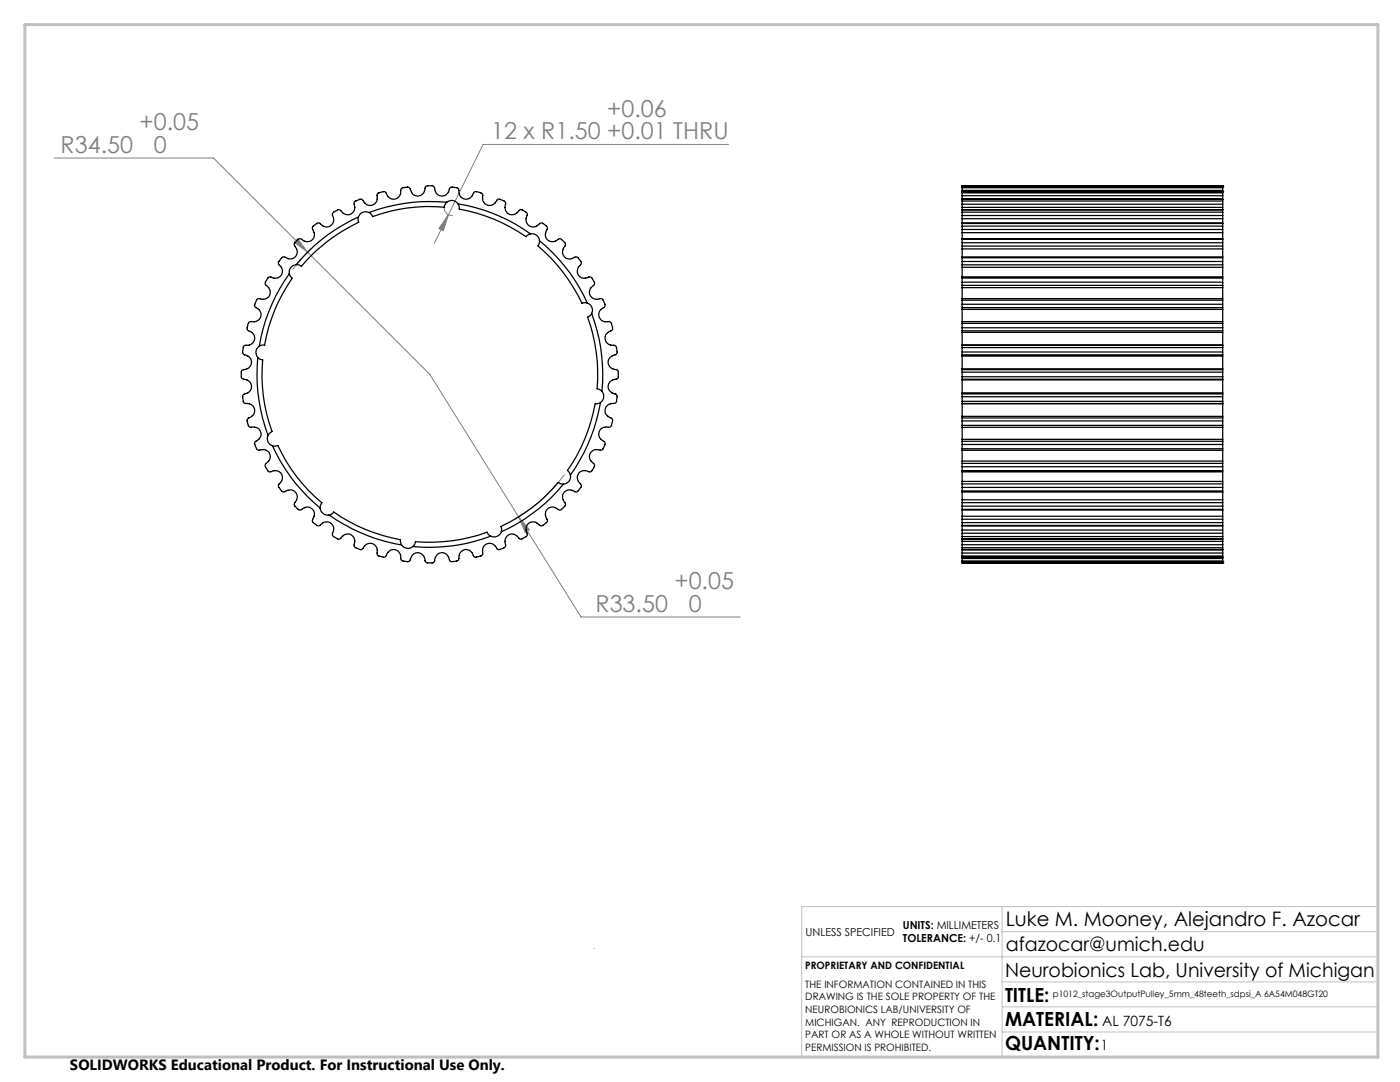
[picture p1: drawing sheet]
<svg xmlns="http://www.w3.org/2000/svg" width="279mm" height="216mm" viewBox="0 0 279 216" stroke-linecap="round" stroke-linejoin="round" font-family="sans-serif">
<path d="M10.8 31.5h31.8l18.8 18.8M145.4 28.8h-49l-6.9 14M58.7 48.3l.7-.7 2 2.7zM61.4 50.3l24.4 24.4 30.2 48.4h31.7M62.1 49.6l-2.4 2.6-1.4 1.6M88.7 41.1a1.49 1.49 0 0 0 1.6 1.9M89.5 42.8l-2.8 5.7M89.5 42.8l-1 3.2-.9-.4zM112.7 94.7a33.3 33.3 0 0 1-10.1 8.9M103.5 103.2l2.2 2.5-.9 .5z" fill="none" stroke="#808080" stroke-width=".2"/>
<path d="M118.6 189.2v.1M160 190.9h115M200 185.9h75M200 180.9v30M200 195.9h75M275 180.9h-115v30M200 205.9h75M200 200.9h75" fill="none" stroke="#c0c0c0" stroke-width=".2"/>
<path d="M5 4.9h270v206h-270z" fill="none" stroke="#c0c0c0" stroke-width=".6"/>
<path d="M59.4 47.6l-.7 .7 2.7 2zM89.5 42.8l-1.9 2.8 .9 .4zM103.5 103.2l1.3 3 .9-.5z" fill="#808080"/>
<g fill="none" stroke="#000" stroke-width=".25">
<path d="M192 39.8v.3M192 39.7v.1M192 38.5v.6M192 39.1v.6M192 38.2v.3M192 38.2h.1M192 38v.2M192 37.5v.5M192 37.3v.2M192 37.3h.1M192 37.1v.2M192 37.1h.1"/>
<path d="M192 39.7h52M192 38.2h52M192 37.3h52M192 37.1h52M192 39.8h52M192 38.5h52M192 39.1h52M192 38h52M192 37.5h52M244 39.8v.3M244 39.7v.1M244 38.5v.6"/>
<path d="M244 39.1v.6M244 38.2v.3M244 38.2h.1M244 38v.2M244 37.5v.5M244 37.3v.2M244 37.3h.1M244 37.1v.2M244 37.1h.1M57.7 54.6a34.5 34.5 0 0 0-5.9 14.5M57.7 54.6l.6 .9a32.7 32.7 0 0 0-5.5 13.4h-.6l-.4 .2M59.1 52.8a1.52 1.52 0 0 0-1.4 1.8"/>
<path d="M59.2 48.1a.81 .81 0 0 1 1.4-.1 1.48 1.48 0 0 0 1.9-.4 1.48 1.48 0 0 0-.1-1.9 1.4 1.4 0 0 1 1.2-1.2l.3 .1a1.5 1.5 0 0 0 2.2 .4 1.5 1.5 0 0 0 .2-2.2 1.58 1.58 0 0 1 1.6-.9 1.52 1.52 0 0 0 2.1 .8 1.52 1.52 0 0 0 .7-2.1l.2-.5a1.35 1.35 0 0 1 1.5-.2 1.53 1.53 0 0 0 2 1 1.53 1.53 0 0 0 .8-2 1.5 1.5 0 0 1 1.8-.5 1.54 1.54 0 0 0 1.9 1.3 1.54 1.54 0 0 0 1.1-1.9 1.59 1.59 0 0 1 1.8-.2l.1 .3a1.51 1.51 0 0 0 1.8 1.2 1.51 1.51 0 0 0 1.2-1.7 1.57 1.57 0 0 1 1.8 0v.1a1.48 1.48 0 0 0 1.5 1.6 1.48 1.48 0 0 0 1.5-1.5 1.45 1.45 0 0 1 1.6-.1l.3 .5a1.49 1.49 0 0 0 1.2 1.7 1.49 1.49 0 0 0 1.7-1.2 1.14 1.14 0 0 1 1.5 0 1.05 1.05 0 0 1 .3 1.2 1.47 1.47 0 0 0 1.3 1.3 1.47 1.47 0 0 0 1.5-1l.5-.3a2.12 2.12 0 0 1 1.3 .8 1.54 1.54 0 0 0 .7 2.2 1.54 1.54 0 0 0 2.1-.8l.3-.1a1.64 1.64 0 0 1 1.2 1 1.71 1.71 0 0 0 .9 2.5 2.22 2.22 0 0 0 1.6-.7l.2-.1a1.75 1.75 0 0 1 1.4 1.1l-.2 .3a1.51 1.51 0 0 0 .4 2.1 1.51 1.51 0 0 0 2-.3h.4a1.67 1.67 0 0 1 .9 1.2l-.1 .2a1.49 1.49 0 0 0-.1 2.1 1.49 1.49 0 0 0 2.2 .1 1.15 1.15 0 0 1 1.1 .9 1.11 1.11 0 0 1-.5 1.1 1.46 1.46 0 0 0 .3 1.8 1.46 1.46 0 0 0 1.8 .2 1.12 1.12 0 0 1 1.1 1 1.11 1.11 0 0 1-.6 1.1 1.45 1.45 0 0 0 0 1.8 1.45 1.45 0 0 0 1.8 .4 1.18 1.18 0 0 1 .9 1.1 1.09 1.09 0 0 1-.8 1 1.51 1.51 0 0 0-.1 1.9 1.51 1.51 0 0 0 1.7 .6 1.05 1.05 0 0 1 .7 1.1 .91 .91 0 0 1-.8 1 1.46 1.46 0 0 0-.5 1.8 1.46 1.46 0 0 0 1.7 .8 1.52 1.52 0 0 1 .6 1.5l-.3 .3a1.5 1.5 0 0 0-1.5 1.5 1.5 1.5 0 0 0 1.4 1.5l.1 .1a.82 .82 0 0 1 .5 1.1 .82 .82 0 0 1-1 .9 1.48 1.48 0 0 0-.9 1.6 1.48 1.48 0 0 0 1.3 1.2 1.36 1.36 0 0 1 .2 1.7l-.5 .2a1.49 1.49 0 0 0-1.7 1.2 1.49 1.49 0 0 0 1.2 1.7 1.38 1.38 0 0 1-.1 1.7l-.5 .2a1.47 1.47 0 0 0-1.8 .9 1.47 1.47 0 0 0 1 1.9 1.49 1.49 0 0 1-.5 1.7l-.2 .1a1.52 1.52 0 0 0-2.1 .5 1.52 1.52 0 0 0 .7 2.1 1.44 1.44 0 0 1-.4 1.5l-.2 .2-.5-.1a1.47 1.47 0 0 0-2 .5 1.47 1.47 0 0 0 .5 2 1.48 1.48 0 0 1-.7 1.5h-.5a1.49 1.49 0 0 0-2.1 .2 1.49 1.49 0 0 0 .2 2.1 1.37 1.37 0 0 1-.9 1.3h-.5a1.51 1.51 0 0 0-2.2-.1 1.51 1.51 0 0 0 .1 2.2 1.67 1.67 0 0 1-1.4 1.1l-.3-.2a1.49 1.49 0 0 0-2.1-.3 1.49 1.49 0 0 0-.3 2.1 1.51 1.51 0 0 1-1.2 1.1h-.2l-.4-.4a1.49 1.49 0 0 0-2-.4 1.49 1.49 0 0 0-.5 2.1 1.71 1.71 0 0 1-1.6 .7 1.9 1.9 0 0 0-2.2-1.1 1.99 1.99 0 0 0-.8 2.1l-.2 .2a1.7 1.7 0 0 1-1.5 .2l-.1-.2a1.49 1.49 0 0 0-1.8-1.1 1.49 1.49 0 0 0-1.1 1.8 1.34 1.34 0 0 1-1.5 .5l-.4-.1a1.52 1.52 0 0 0-1.5-1.6 1.52 1.52 0 0 0-1.5 1.7 1.47 1.47 0 0 1-1.5 .3l-.3-.3a1.53 1.53 0 0 0-1.4-1.7 1.53 1.53 0 0 0-1.7 1.5 1.1 1.1 0 0 1-1.4 .1 .99 .99 0 0 1-.5-1.1 1.48 1.48 0 0 0-1.4-1.1 1.48 1.48 0 0 0-1.4 1.1l-.1 .2a1.65 1.65 0 0 1-1.8-.4v-.3a1.49 1.49 0 0 0-.9-1.8 1.49 1.49 0 0 0-1.9 1 1.52 1.52 0 0 1-1.7-.5v-.3a1.49 1.49 0 0 0-.7-2 1.49 1.49 0 0 0-2 .8l-.5 .1a1.29 1.29 0 0 1-1.1-1.2 1.47 1.47 0 0 0-.5-2.1 1.47 1.47 0 0 0-2 .5 1.41 1.41 0 0 1-1.5-.7v-.5a1.49 1.49 0 0 0-.2-2.1 1.49 1.49 0 0 0-2.1 .2 1.37 1.37 0 0 1-1.4-.9v-.3a1.68 1.68 0 0 0-.1-2.6 1.88 1.88 0 0 0-1.8 .2l-.2 .1a1.69 1.69 0 0 1-1-1.5l.1-.1a1.48 1.48 0 0 0 .4-2.1 1.48 1.48 0 0 0-2.1-.3l-.4-.1a1.94 1.94 0 0 1-.6-1.5 1.69 1.69 0 0 0 .5-2.5 1.92 1.92 0 0 0-1.8-.3 1.41 1.41 0 0 1-.9-1.3l.3-.4a1.49 1.49 0 0 0 .9-2 1.49 1.49 0 0 0-1.9-.8 1.44 1.44 0 0 1-.8-1.5l.3-.4a1.49 1.49 0 0 0 1.2-1.8 1.49 1.49 0 0 0-1.8-1.1 1.49 1.49 0 0 1-.6-1.5l.4-.4a1.49 1.49 0 0 0 1.4-1.6 1.49 1.49 0 0 0-1.7-1.4 1.11 1.11 0 0 1-.3-1.3 1.23 1.23 0 0 1 1.1-.7 1.45 1.45 0 0 0 .8-1.6 1.45 1.45 0 0 0-1.3-1.2 1.09 1.09 0 0 1-.3-1.3 1.09 1.09 0 0 1 1.2-.6 1.47 1.47 0 0 0 1.1-1.5 1.47 1.47 0 0 0-1.2-1.4l-.3-.4a1.69 1.69 0 0 1 .7-1.4h.1a1.5 1.5 0 0 0 1.9-1 1.5 1.5 0 0 0-1-1.9l-.2-.5a1.32 1.32 0 0 1 .9-1.2 1.52 1.52 0 0 0 2.1-.7 1.52 1.52 0 0 0-.8-2.1l-.1-.1a2.1 2.1 0 0 1 .9-1.5l.2 .1a1.51 1.51 0 0 0 2.1-.4 1.51 1.51 0 0 0-.4-2.1l-.1-.4a2 2 0 0 1 1-1.1l.3 .1a1.48 1.48 0 0 0 2.1-.3 1.48 1.48 0 0 0-.2-2.1l-.1-.4zM71.5 43.3a34.3 34.3 0 0 0-12.4 9.5M71.5 43.3l.1 1a34.2 34.2 0 0 0-11.5 8.8l-1-.3M73.6 42.4a1.5 1.5 0 0 0-2.1 .9M89.1 40.4a1.52 1.52 0 0 1 2.3 .3M89.1 40.4a34.9 34.9 0 0 0-15.5 2M89.1 40.4l-.4 .9a32.9 32.9 0 0 0-14.3 1.9l-.3-.4-.5-.4M91.4 40.7a34.1 34.1 0 0 1 14.5 6M91.4 40.7l.3 1a33.2 33.2 0 0 1 13.3 5.5l.9-.5M105.9 46.7a1.48 1.48 0 0 1 1.8 1.3M107.7 48a34.4 34.4 0 0 1 9.5 12.5M107.7 48l-.3 1.1a34.2 34.2 0 0 1 8.7 11.4h1.1"/>
<path d="M192 59.9v.8M192 59.6v.3M192 57.4v2.2M192 56.3v.6M192 55.5v.8M192 56.9v.5M192 55.2v.3M192 53.3v1.9M192 52.2v.6M192 51.4v.8M192 52.8v.5M192 51.3v.1"/>
<path d="M192 49.7v1.6M192 48.4v.7M192 49.1v.6M192 47.8v.6M192 47.6v.2M192 46.4v1.2M192 45.1v.7M192 45.8v.6M192 44.6v.5M192 44.5v.1M192 43.6v.9M192 42.3v.7"/>
<path d="M192 43v.6M192 41.9v.4M192 41.4v.4M192 40.1v.6M192 40.7v.7M192 59.6h52M192 55.2h52M192 51.3h52M192 47.6h52M192 44.5h52M192 41.8h52M192 59.9h52"/>
<path d="M192 57.4h52M192 56.3h52M192 56.9h52M192 55.5h52M192 53.3h52M192 52.2h52M192 52.8h52M192 51.4h52M192 49.7h52M192 48.4h52M192 49.1h52M192 47.8h52"/>
<path d="M192 46.4h52M192 45.1h52M192 45.8h52M192 44.6h52M192 43.6h52M192 42.3h52M192 43h52M192 41.8v.1M192 41.4h52M192 40.1h52M192 40.7h52M244 59.9v.8"/>
<path d="M244 59.6v.3M244 57.4v2.2M244 56.3v.6M244 55.5v.8M244 56.9v.5M244 55.2v.3M244 53.3v1.9M244 52.2v.6M244 51.4v.8M244 52.8v.5M244 51.3v.1M244 49.7v1.6"/>
<path d="M244 48.4v.7M244 49.1v.6M244 47.8v.6M244 47.6v.2M244 46.4v1.2M244 45.1v.7M244 45.8v.6M244 44.6v.5M244 44.5v.1M244 43.6v.9M244 42.3v.7M244 43v.6"/>
<path d="M244 41.9v.4M244 41.8v.1M244 41.4v.4M244 40.1v.6M244 40.7v.7M51.4 71.3a34.8 34.8 0 0 0 2.1 15.6M51.4 71.3l.5 .4 .5 .1a32.7 32.7 0 0 0 1.9 14.3l-.8 .8M51.8 69.1a1.52 1.52 0 0 0-.4 2.2M117.2 60.5a1.5 1.5 0 0 1 .9 2M118.1 62.5a34.1 34.1 0 0 1 2 15.6M118.1 62.5l-.3 .5-.5 .3a33.6 33.6 0 0 1 1.9 14.3l.9 .5M120.1 78.1a1.55 1.55 0 0 1-.3 2.2"/>
<path d="M192 74.3v.9M192 75.2v.5M192 73.8v.5M192 70.2v.6M192 78.6v.6M192 69.4v.8M192 79.2v.9M192 68.9v.5M192 75.7v.1M192 73.6v.2M192 70.8v.2M192 78.4v.2"/>
<path d="M192 68.9h.1M192 71v2.6M192 75.8v2.6M192 65.4v.6M192 64.5v.9M192 64.2v.3M192 66v.3M192 66.3v2.6M192 61.7v2.5M192 60.7v.7M192 61.4v.3M192 68.9h52"/>
<path d="M192 64.2h52M192 74.3h52M192 75.2h52M192 75.7h52M192 73.8h52M192 70.2h52M192 70.8h52M192 78.6h52M192 79.2h52M192 69.4h52M192 75.8h52M192 73.6h52"/>
<path d="M192 71h52M192 78.4h52M192 65.4h52M192 66h52M192 64.5h52M192 66.3h52M192 61.7h52M192 60.7h52M192 61.4h52M244 74.3v.9M244 75.2v.5M244 73.8v.5"/>
<path d="M244 70.2v.6M244 78.6v.6M244 69.4v.8M244 79.2v.9M244 68.9v.5M244 75.7v.1M244 73.6v.2M244 70.8v.2M244 78.4v.2M244 68.9h.1M244 71v2.6M244 75.8v2.6"/>
<path d="M244 65.4v.6M244 64.5v.9M244 64.2v.3M244 66v.3M244 66.3v2.6M244 61.7v2.5M244 60.7v.7M244 61.4v.3M53.5 86.9a1.5 1.5 0 0 0 .9 2M54.4 88.9a34.8 34.8 0 0 0 9.5 12.5M54.4 88.9l.5 .1 .6-.1a32.1 32.1 0 0 0 8.7 11.4l-.2 .5-.1 .6M112.5 96.6a34.4 34.4 0 0 1-12.5 9.5"/>
<path d="M112.5 96.6l-1.1-.3a33.3 33.3 0 0 1-11.4 8.8l.1 .5-.1 .5M113.8 94.8a1.48 1.48 0 0 1-1.3 1.8M119.8 80.3a35.4 35.4 0 0 1-6 14.5M119.8 80.3l-1 .3a33.5 33.5 0 0 1-5.6 13.3l.6 .9M192 80.1v.4M192 80.5v.1M192 83.4v.6M192 84v.9M192 84.9v.4M192 83.1v.3M192 80.6v2.5M192 85.3v2.4"/>
<path d="M192 88.1v.6M192 88.7v.8M192 87.7v.4M192 89.5v.4M192 89.9v2.1M192 92.5v.6M192 93.1v.8M192 92v.5M192 93.9v.3M192 94.2v1.9M192 96.6v.7M192 97.3v.7"/>
<path d="M192 96.1v.5M192 98v.2M192 98.2v1.5M192 99.7v.6M192 80.5h52M192 85.3h52M192 89.9h52M192 94.2h52M192 98.2h52M192 80.1h52M192 80.6h52M192 83.4h52"/>
<path d="M192 84h52M192 84.9h52M192 83.1h52M192 87.7h52M192 88.1h52M192 88.7h52M192 89.5h52M192 92h52M192 92.5h52M192 93.1h52M192 93.9h52M192 96.1h52"/>
<path d="M192 96.6h52M192 97.3h52M192 98h52M192 99.7h52M244 80.1v.4M244 80.5v.1M244 83.4v.6M244 84v.9M244 84.9v.4M244 83.1v.3M244 80.6v2.5M244 85.3v2.4"/>
<path d="M244 88.1v.6M244 88.7v.8M244 87.7v.4M244 89.5v.4M244 89.9v2.1M244 92.5v.6M244 93.1v.8M244 92v.5M244 93.9v.3M244 94.2v1.9M244 96.6v.7M244 97.3v.7"/>
<path d="M244 96.1v.5M244 98v.2M244 98.2v1.5M244 99.7v.6M63.9 101.4a1.52 1.52 0 0 0 1.8 1.4M65.7 102.8a35.8 35.8 0 0 0 14.5 6M65.7 102.8l.5-.2 .4-.4a33.4 33.4 0 0 0 13.3 5.5v.5l.3 .6M80.2 108.8a1.55 1.55 0 0 0 2.2 .2M97.9 107a34.1 34.1 0 0 1-15.5 2M97.9 107l-.5-.4-.2-.4a33.7 33.7 0 0 1-14.3 1.9l-.1 .5-.4 .4M100 106.1a1.55 1.55 0 0 1-2.1 .9M192 100.3v.7"/>
<path d="M192 101v.6M192 101.6v.2M192 101.8v1.2M192 103.6v.7M192 103v.6M192 104.3v.5M192 104.8v.2M192 105v.8M192 106.4v.7M192 105.8v.6M192 107.1v.4M192 107.5v.1"/>
<path d="M192 107.6v.4M192 108.7v.6M192 108v.7M192 109.3v.3M192 110.3v.6M192 109.7v.6M192 110.9v.3M192 111.2v.2M192 111.4v.5M192 111.9v.2M192 112.1h.1M192 112.1v.2"/>
<path d="M192 112.3h.1M192 101.8h52M192 105h52M192 107.6h52M192 109.6h52M192 111.2h52M192 112.1h52M192 112.3h52M192 100.3h52M192 101h52M192 101.6h52M192 103h52"/>
<path d="M192 103.6h52M192 104.3h52M192 104.8h52M192 105.8h52M192 106.4h52M192 107.1h52M192 107.5h52M192 109.6v.1M192 111.2h.1M192 108h52M192 108.7h52M192 109.3h52"/>
<path d="M192 110.3h52M192 110.9h52M192 111.4h52M192 111.9h52M244 100.3v.7M244 101v.6M244 101.6v.2M244 101.8v1.2M244 103.6v.7M244 103v.6M244 104.3v.5M244 104.8v.2"/>
<path d="M244 105v.8M244 106.4v.7M244 105.8v.6M244 107.1v.4M244 107.5v.1M244 107.6v.4M244 108.7v.6M244 108v.7M244 109.3v.3M244 109.6v.1M244 110.3v.6M244 109.7v.6"/>
<path d="M244 110.9v.3M244 111.2h.1M244 111.2v.2M244 111.4v.5M244 111.9v.2M244 112.1h.1M244 112.1v.2M244 112.3h.1"/>
</g>
<g font-size="4.7" fill="#808080">
<text x="121.2" y="23.3">+0.06</text>
<text x="27.9" y="26">+0.05</text>
<text x="98" y="27.7">12 x R1.50 +0.01 THRU</text>
<text x="12.1" y="30.4">R34.50</text>
<text x="30.7" y="30.5">0</text>
<text x="134.6" y="117.6">+0.05</text>
<text x="118.8" y="122.1">R33.50</text>
<text x="137.4" y="122.1">0</text>
</g>
<text font-size="4" x="200.7" y="184.9">Luke M. Mooney, Alejandro F. Azocar</text>
<g font-size="3.9">
<text x="200.7" y="189.8">afazocar@umich.edu</text>
<text x="200.6" y="194.9">Neurobionics Lab, University of Michigan</text>
<text x="200.6" y="199.8">TITLE:</text>
<text x="200.6" y="209.5">QUANTITY:</text>
<text x="200.6" y="204.6">MATERIAL:</text>
</g>
<text font-size="3" x="14" y="213.5">SOLIDWORKS Educational Product. For Instructional Use Only.</text>
<g font-size="2.8">
<text x="219.7" y="209.5">1</text>
<text x="220" y="204.6">AL 7075-T6</text>
</g>
<g font-size="2.2">
<text x="180.2" y="185.3">UNITS: MILLIMETERS</text>
<text x="160.8" y="186.8">UNLESS SPECIFIED</text>
<text x="180.2" y="188">TOLERANCE: +/- 0.1</text>
</g>
<g font-size="2">
<text x="160.7" y="193.4">PROPRIETARY AND CONFIDENTIAL</text>
<text x="160.7" y="197.1">THE INFORMATION CONTAINED IN THIS</text>
<text x="160.7" y="199.6">DRAWING IS THE SOLE PROPERTY OF THE</text>
<text x="160.7" y="202.1">NEUROBIONICS LAB/UNIVERSITY OF</text>
<text x="160.7" y="204.6">MICHIGAN. ANY REPRODUCTION IN</text>
<text x="160.7" y="207.2">PART OR AS A WHOLE WITHOUT WRITTEN</text>
<text x="160.7" y="209.7">PERMISSION IS PROHIBITED.</text>
</g>
<text font-size="1.8" x="210.1" y="199">p1012_stage3OutputPulley_5mm_48teeth_sdpsi_A 6A54M048GT20</text>
</svg>
